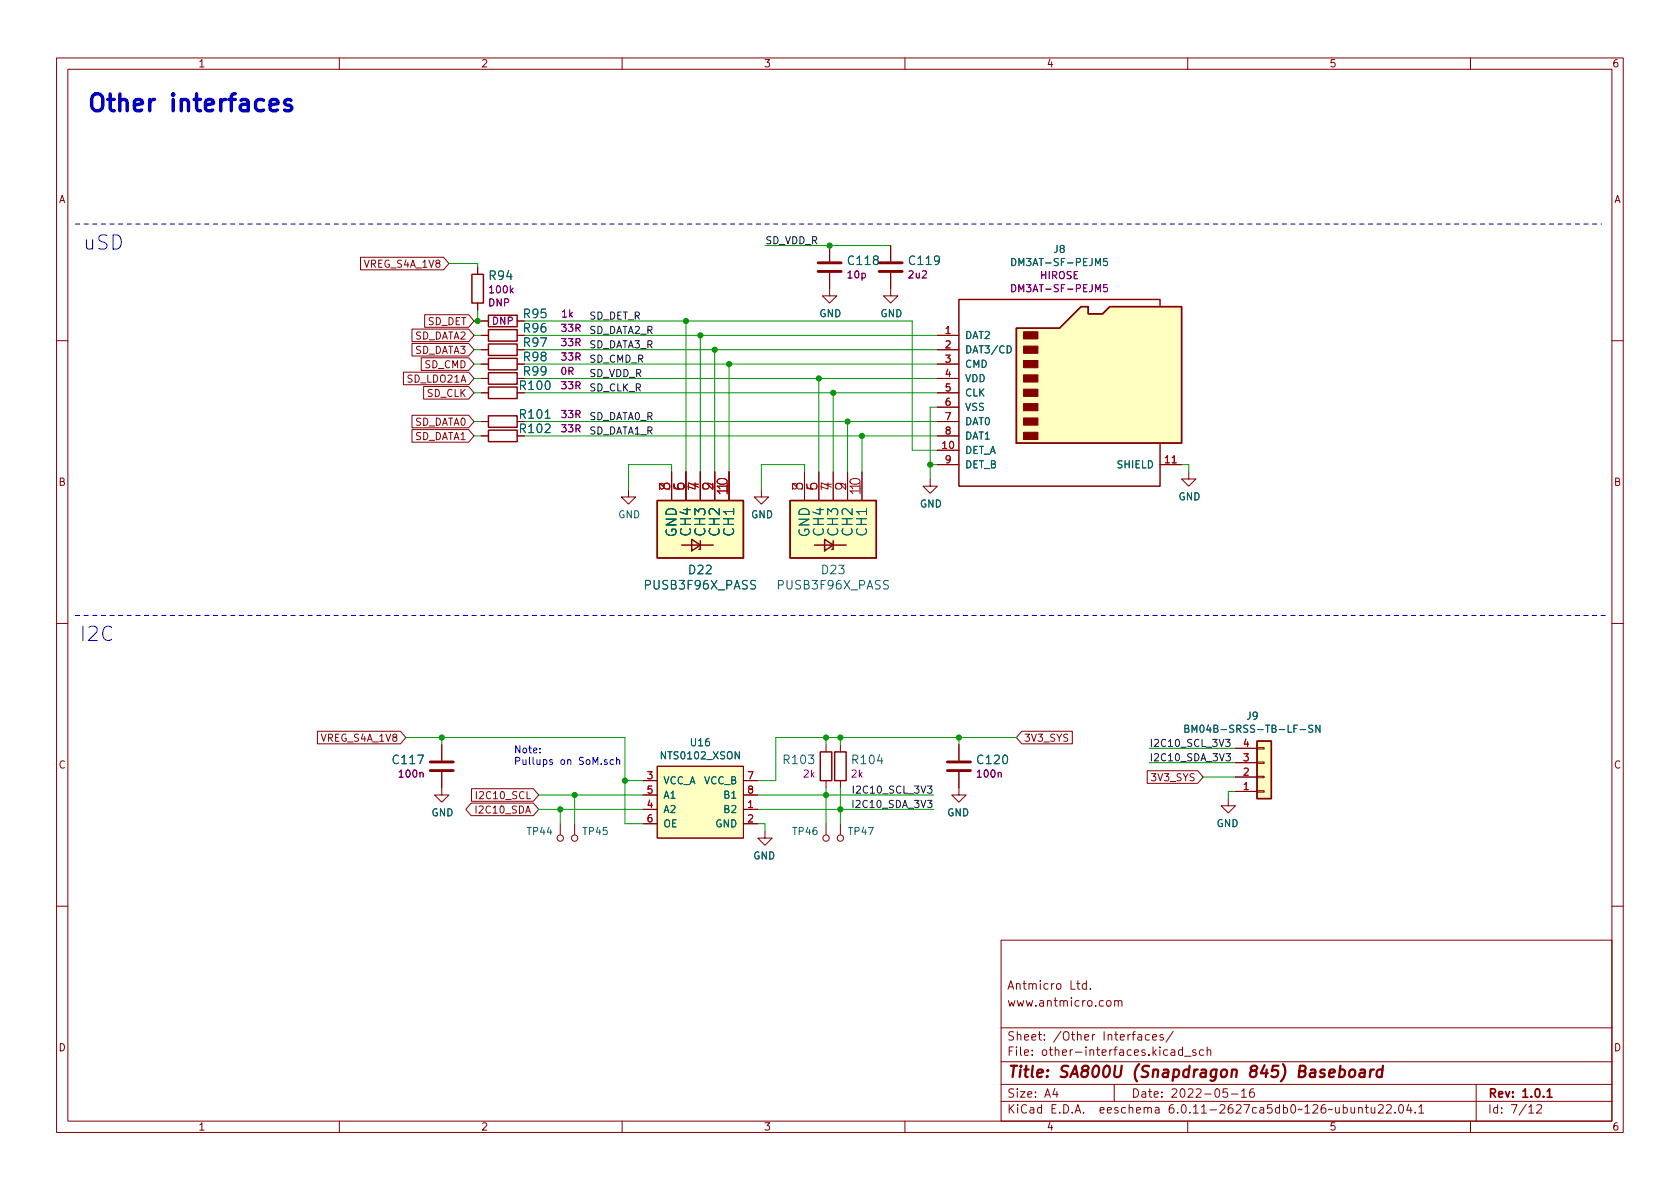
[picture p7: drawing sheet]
<svg xmlns="http://www.w3.org/2000/svg" width="297mm" height="210mm" viewBox="0 0 297 210" stroke-linecap="round" stroke-linejoin="round" font-family="sans-serif">
<g fill="none" stroke="#840000" stroke-width=".18">
<path d="M10 10.2h277v190.1h-277zM12 12.2h273v186.1h-273zM60 10.2v2M110 10.2v2M160 10.2v2M210 10.2v2M260 10.2v2M63.7 45.5h14.7l1 1.1-1 1.1h-14.7zM72.8 58.2h10.1l.9 1.1-.9 1.1h-10.1zM75.1 55.7h7.8l.9 1.1-.9 1.1h-7.8zM84.5 47.2v1.3M84.5 53.6v1.3"/>
<path d="M85.1 56.8h1.3M85.1 59.3h1.3M91.4 56.8h1.3M91.4 59.3h1.3M146.7 48.3v4h1.3l-1.3 1.3-1.3-1.3h1.3M146.7 43.4v2.8M157.5 48.3v4h1.2l-1.2 1.3-1.3-1.3h1.3M157.5 43.4v2.8M165.7 59.3h3.8M10 60.2h2M71.3 65.8h11.6l.9 1.1-.9 1.1h-11.6zM72.8 60.7h10.1l.9 1.1-.9 1.2h-10.1z"/>
<path d="M72.8 73.4h10.1l.9 1.1-.9 1.2h-10.1zM72.8 76h10.1l.9 1.1-.9 1.1h-10.1zM74.5 63.3h8.4l.9 1.1-.9 1.1h-8.4zM74.9 68.4h8l.9 1.1-.9 1.1h-8zM85.1 66.9h1.3M85.1 69.5h1.3M85.1 77.1h1.3M85.1 74.5h1.3M85.1 61.8h1.3M85.1 64.4h1.3M91.4 66.9h1.3M91.4 61.8h1.3"/>
<path d="M91.4 64.4h1.3M165.7 66.9h3.8M165.7 69.5h3.8M165.7 77.1h3.8M165.7 74.5h3.8M165.7 79.6h3.8M165.7 61.8h3.8M165.7 64.4h3.8M165.7 72h3.8M285 60.2h2M111.1 86.6v1.3h1.3l-1.3 1.2-1.2-1.2h1.2M118.7 83.4v5.1"/>
<path d="M121.3 83.4v5.1M123.8 83.4v5.1M126.4 83.4v5.1M128.9 83.4v5.1M134.6 86.6v1.3h1.3l-1.3 1.2-1.3-1.2h1.3M142.2 83.4v5.1M144.8 83.4v5.1M147.3 83.4v5.1M149.9 83.4v5.1M152.4 83.4v5.1M164.5 84.7v1.3h1.2l-1.2 1.2-1.3-1.2h1.3M165.7 82.2h3.8"/>
<path d="M205.1 82.2h3.8M210.2 83.4v1.3h1.3l-1.3 1.3-1.3-1.3h1.3M10 110.2h2M285 110.2h2M56.1 129.3h14.7l1 1.1-1 1.1h-14.7zM78.1 136.5v4.1h1.3l-1.3 1.3-1.3-1.3h1.3M78.1 131.7v2.8M83.4 139.5h10.9l.9 1.1-.9 1.1h-10.9zM93.2 140v1.2h.6M113.7 138h2.5M116.2 135.5h15.2v12.7h-15.2zM131.4 138h2.6"/>
<path d="M146 131.7v1.3M146 138v1.3M148.6 131.7v1.3M148.6 138v1.3M169.5 136.5v4.1h-1.2l1.2 1.3 1.3-1.3h-1.3M169.5 131.7v2.8M180.7 129.3h8.9v2.2h-8.9l-1-1.1zM202.8 136.3h9l.9 1.1-.9 1.1h-9zM218.4 139.9h3.8M218.4 137.4h3.8M218.4 134.9h3.8M218.4 132.3h3.8"/>
<path d="M222.2 132.2h1.3v.3h-1.3zM222.2 134.7h1.3v.3h-1.3zM222.2 137.3h1.3v.2h-1.3zM222.2 139.8h1.3v.3h-1.3zM83.3 142h11l.9 1.1-.9 1.1h-11l-.9-1.1zM92.9 143.8l.5-1.3 .4 1.3M99.1 145.7v1.9M101.6 145.7v1.9M113.7 143.1h2.5M113.7 145.7h2.5M113.7 140.6h2.5M131.4 143.1h2.6"/>
<path d="M131.4 145.7h2.6M131.4 140.6h2.6M135.3 146.9v1.3h-1.3l1.3 1.3 1.2-1.3h-1.2M146 145.7v1.9M148.6 145.7v1.9M217.2 141.2v1.3h-1.3l1.3 1.3 1.2-1.3h-1.2M10 160.2h2M177 166.3h108v32h-108zM186.9 174.1l.2-.2 .4 .2 .1 .5-.2 .3h-.3l-.2-.1zM195.8 177l.3-.1 .3 .3v.4l-.3 .3h-.3l-.2-.3v-.4zM197.1 177.1l.2-.2 .3 .1 .1 .9M197.1 176.9v1"/>
<path d="M197.7 177.1l.2-.2 .4 .1 .1 .9M285 160.2h2M60 198.3v2M110 198.3v2M160 198.3v2M177 194.8h108M177 191.8h108M177 187.8h108M177 181.8h108M182.5 186.5v.1M182.5 185.7v.1M184.6 183.8v.1"/>
<path d="M184.6 183v.1M193.1 182.9v1M193.6 182.9l-.3 .1-.2 .2M197 191.8v3M204.3 195.9h.6v.9M204.9 196.2l-.5 .1a.29 .29 0 0 0-.2 .2 .29 .29 0 0 0 .2 .3h.5M205.6 183l-.3-.1-.2 .2v.3l.5 .1v.4h-.5M207.4 182.4l-1.3 1.9M209.4 186.8h1.2M210 198.3v2M211.4 185.7l-.3-.1-.2 .2v.3l.5 .1v.4h-.5M212.8 185.7l-.4-.1-.3 .3v.4l.1 .3h.6"/>
<path d="M213.4 185.8l.2-.2 .4 .1 .1 .9M213.4 185.1v1.5M217.7 193.5h1.2M219.5 193l.4-.5v1.5M219.5 194h.9M221.6 192.5a.59 .59 0 0 0-.7 .7v.5l.2 .3h.4l.2-.1 .1-.5-.2-.2-.4-.1-.3 .3M243.7 195.5l.6-.2 .2 .2 .1 .3-1 1h1M245.1 195.5l.6-.2 .2 .2 .1 .3-.9 1h.9M246.6 196.7v.1M247.5 195.4l.1-.1a.81 .81 0 0 1 .6 .7 .81 .81 0 0 1-.3 .8h-.1a.81 .81 0 0 1-.6-.6 .81 .81 0 0 1 .3-.8zM249.1 195.3l-.4 1h.9M249.4 195.8v1"/>
<path d="M250.2 196.7v.1M250.9 195.8l.4-.5v1.5M250.9 196.8h.8M260 198.3v2M261 191.8v6.5M271.7 195.5l.6-.2 .2 .2 .1 .3-.9 1h.9"/>
<circle cx="99.1" cy="148.2" r=".56"/>
<circle cx="101.6" cy="148.2" r=".56"/>
<circle cx="146" cy="148.2" r=".56"/>
<circle cx="148.6" cy="148.2" r=".56"/>
</g>
<path d="M273.6 194h.8" fill="none" stroke="#840000" stroke-width=".3"/>
<path d="M229.7 189.4l.9-.1a.46 .46 0 0 0 .3-.4 .46 .46 0 0 0-.4-.4h-.6l-.3 2h.8a.53 .53 0 0 0 .4-.5 .53 .53 0 0 0-.4-.6" fill="none" stroke="#840000" stroke-width=".4"/>
<g fill="none" stroke="#840000" stroke-width=".25">
<path d="M83.4 48.5h2.1v5.1h-2.1zM86.4 55.7h5v2.1h-5zM86.4 58.3h5v2h-5zM179.7 58h7.6l3.8-3.8h1.3v1.3h2.5l1.3-1.3h12.7v24.2h-29.2zM205.1 54.2v-1.2h-35.6v33h35.6v-7.6M86.4 65.9h5v2h-5zM86.4 68.4h5v2.1h-5zM86.4 76.1h5v2h-5zM86.4 73.5h5v2.1h-5zM86.4 60.8h5v2.1h-5zM86.4 63.4h5v2h-5zM116.2 88.5h15.2v10.2h-15.2z"/>
<path d="M120.5 96.4h5.6M122.3 95.4l1.5 1-1.5 1zM123.8 95.6v1.5h-.2M139.7 88.5h15.2v10.2h-15.2zM144 96.4h5.6M145.8 95.4l1.5 1-1.5 1zM147.3 95.6v1.5h-.2M145 133h2.1v5h-2.1zM147.6 133h2v5h-2zM222.2 131.1h2.6v10.1h-2.6z"/>
</g>
<path d="M144.7 48h4M144.7 46.5h4M155.4 48h4.1M155.4 46.5h4.1M76.1 136.3h4M76.1 134.7h4M167.5 136.3h4.1M167.5 134.7h4.1" fill="none" stroke="#840000" stroke-width=".51"/>
<path d="M90.4 51.3l.3 .5M90.7 51l-.5 .4M193.7 51.6v-1.3l.4 .9 .5-.9v1.3M195.8 50.3h-.6l-.1 .6 .2-.1 .4 .1 .1 .2v.4l-.2 .1-.5-.1M74.3 136.7l.1-.1h.3l.1 .8M176.5 136.7l.2-.1h.3v.8" fill="none" stroke="#840084" stroke-width=".18"/>
<g fill="#ffffc2" stroke="#ffffc2" stroke-width=".18">
<path d="M139.7 88.5h15.2v10.2h-15.2z"/>
<path d="M116.2 88.5h15.2v10.2h-15.2z"/>
<path d="M116.2 135.5h15.2v12.7h-15.2z"/>
<path d="M222.2 131.1h2.6v10.1h-2.6z"/>
<path d="M179.7 58h7.6l3.8-3.8h1.3v1.3h2.5l1.3-1.3h12.7v24.2h-29.2z"/>
</g>
<path d="M150.5 84.8a1.21 1.21 0 0 1 1.6 .2v.2a1.11 1.11 0 0 1-1.8 0zM207.3 81.8h.7" fill="none" stroke="#a90000" stroke-width=".18"/>
<path d="M193.7 47v-1.3l.4 .9 .5-.9v1.3M195.8 45.7h-.6l-.1 .6 .2-.1h.4l.1 .2v.5l-.2 .1-.5-.1M96.4 74h.9M178.1 61.1a.64 .64 0 0 1 .7 .7 .64 .64 0 0 1-.7 .6zM133.6 102.7l-.6-.1-.2 .2v.4l.6 .3 .2 .4-.3 .3-.6-.1M157.1 102.7l-.6-.1-.2 .2v.4l.6 .3 .2 .4-.3 .3-.6-.1M130.7 132.9v1.3l-.7-1.3v1.3M229.4 128.2h-.6v1.3M229.9 129h.9M232.1 128.3l-.5-.1-.2 .2v.3l.6 .3 .1 .3-.2 .2-.5-.1M233.4 128.2v1.3l-.7-1.3v1.3" fill="none" stroke="#006464" stroke-width=".18"/>
<g fill="#840000" stroke="#840000" stroke-width=".18">
<path d="M181 76.4h2.5v1.3h-2.5z"/>
<path d="M181 73.9h2.5v1.3h-2.5z"/>
<path d="M181 71.4h2.5v1.2h-2.5z"/>
<path d="M181 68.8h2.5v1.3h-2.5z"/>
<path d="M181 66.3h2.5v1.3h-2.5z"/>
<path d="M181 63.7h2.5v1.3h-2.5z"/>
<path d="M181 61.2h2.5v1.3h-2.5z"/>
<path d="M181 58.7h2.5v1.2h-2.5z"/>
</g>
<path d="M164 139h.8l-.4 .5 .3 .1v.5l-.2 .2-.5-.2M216.7 130.7h.8l-.4 .5 .3 .1v.6l-.2 .1-.5-.1M216.8 133.3h.7l-.4 .5 .4 .1v.5l-.2 .1-.5-.1M164 141.5h.8l-.4 .5 .3 .1v.6l-.2 .1-.5-.1" fill="none" stroke="#0f0f0f" stroke-width=".18"/>
<path d="M51.5 17.7l-.8-.1-.2 .1-.2 .3 .2 .4 1 .3 .1 .3-.1 .4-.3 .2h-.6l-.3-.2" fill="none" stroke="#0000c2" stroke-width=".6"/>
<path d="M95.5 133v.1M95.5 132.4v.1M97.7 134.4l-.3-.1-.2 .2v.2l.5 .1v.3h-.5" fill="none" stroke="#0000c2" stroke-width=".18"/>
<path d="M13.3 39.6h269.9M283.8 108.8h-271.1" fill="none" stroke="#0000c2" stroke-width=".18" stroke-dasharray=".8 .8"/>
<g fill="none" stroke="#009600" stroke-width=".18">
<path d="M79.4 46.6h5.1v.6M83.8 59.3h1.3M83.8 56.8h1.3M84.5 54.9v1.9M92.7 56.8h68.6v22.8h4.4M92.7 59.3h73M121.3 56.8v26.6M123.8 59.3v24.1M135.3 43.4h22.2M83.8 66.9h1.3M83.8 69.5h1.3M83.8 64.4h1.3"/>
<path d="M83.8 61.8h1.3M83.8 77.1h1.3M83.8 74.5h1.3M92.7 66.9h73M92.7 69.5h73M92.7 64.4h73M92.7 61.8h73M92.7 77.1h73M92.7 74.5h73M126.4 61.8v21.6M128.9 64.4v19M144.8 66.9v16.5"/>
<path d="M147.3 69.5v13.9M149.9 74.5v8.9M152.4 77.1v6.3M165.7 72h-1.2v12.7M118.7 83.4v-1.2h-7.6v4.4M142.2 83.4v-1.2h-7.6v4.4M164.5 82.2h1.2M208.9 82.2h1.3v1.2M71.8 130.4h38.7v15.3h3.2M78.1 130.4v1.3M110.5 138h3.2M146 130.4v1.3"/>
<path d="M146 139.3v6.4M148.6 130.4v1.3M148.6 139.3v6.4M169.5 130.4v1.3M179.7 130.4h-42.5v7.6h-3.2M203.2 134.9h15.2M203.2 132.3h15.2M212.7 137.4h5.7M218.4 139.9h-1.2v1.3M95.2 143.1h18.5M95.2 140.6h18.5M99.1 143.1v2.6"/>
<path d="M101.6 140.6v5.1M134 143.1h31.1M134 145.7h1.3v1.2M134 140.6h31.1"/>
</g>
<g fill="#009600" stroke="#009600" stroke-width=".18">
<circle cx="78.1" cy="130.4" r=".46"/>
<circle cx="146" cy="130.4" r=".46"/>
<circle cx="146" cy="140.6" r=".46"/>
<circle cx="99.1" cy="143.1" r=".46"/>
<circle cx="164.5" cy="82.2" r=".46"/>
<circle cx="169.5" cy="130.4" r=".46"/>
<circle cx="148.6" cy="130.4" r=".46"/>
<circle cx="148.6" cy="143.1" r=".46"/>
<circle cx="84.5" cy="56.8" r=".46"/>
<circle cx="121.3" cy="56.8" r=".46"/>
<circle cx="123.8" cy="59.3" r=".46"/>
<circle cx="128.9" cy="64.4" r=".46"/>
<circle cx="126.4" cy="61.8" r=".46"/>
<circle cx="146.7" cy="43.4" r=".46"/>
<circle cx="144.8" cy="66.9" r=".46"/>
<circle cx="147.3" cy="69.5" r=".46"/>
<circle cx="152.4" cy="77.1" r=".46"/>
<circle cx="149.9" cy="74.5" r=".46"/>
<circle cx="101.6" cy="140.6" r=".46"/>
<circle cx="110.5" cy="138" r=".46"/>
</g>
<g font-size="4.2" fill="#0000c2">
<text x="15.2" y="19.7">Other</text>
<text x="30.1" y="19.7">interfaces</text>
</g>
<g font-size="3.5" fill="#0000c2">
<text x="14.6" y="44.2">uSD</text>
<text x="14" y="113.4">I2C</text>
</g>
<g font-size="2.8" fill="#840000">
<text x="178" y="191.2">Title:</text>
<text x="187.3" y="191.2">SA800U</text>
<text x="200.6" y="191.2">(Snapdragon</text>
<text x="221.5" y="191.2">845)</text>
<text x="230.5" y="191.2">Baseboard</text>
</g>
<g font-size="2.5" fill="#a90000">
<text x="118.5" y="86.9" transform="rotate(-90 118.5 86.9)">8</text>
<text x="121" y="86.9" transform="rotate(-90 121 86.9)">5</text>
<text x="123.6" y="86.9" transform="rotate(-90 123.6 86.9)">7</text>
<text x="126.1" y="86.9" transform="rotate(-90 126.1 86.9)">2</text>
<text x="128.7" y="87.7" transform="rotate(-90 128.7 87.7)">10</text>
<text x="128.7" y="86.9" transform="rotate(-90 128.7 86.9)">1</text>
<text x="142" y="86.9" transform="rotate(-90 142 86.9)">8</text>
<text x="144.5" y="86.9" transform="rotate(-90 144.5 86.9)">5</text>
<text x="147.1" y="86.9" transform="rotate(-90 147.1 86.9)">7</text>
<text x="149.6" y="86.9" transform="rotate(-90 149.6 86.9)">2</text>
<text x="152.1" y="86.9" transform="rotate(-90 152.1 86.9)">1</text>
</g>
<g font-size="2.5" fill="#006464">
<text x="120.2" y="95.1" transform="rotate(-90 120.2 95.1)">GND</text>
<text x="122.7" y="95" transform="rotate(-90 122.7 95)">CH4</text>
<text x="125.3" y="95" transform="rotate(-90 125.3 95)">CH3</text>
<text x="127.8" y="95" transform="rotate(-90 127.8 95)">CH2</text>
<text x="130.3" y="95" transform="rotate(-90 130.3 95)">CH1</text>
<text x="143.7" y="95.1" transform="rotate(-90 143.7 95.1)">GND</text>
<text x="146.2" y="95" transform="rotate(-90 146.2 95)">CH4</text>
<text x="148.8" y="95" transform="rotate(-90 148.8 95)">CH3</text>
<text x="151.3" y="95" transform="rotate(-90 151.3 95)">CH2</text>
<text x="153.8" y="95" transform="rotate(-90 153.8 95)">CH1</text>
</g>
<g font-size="2.1" fill="#006464">
<text x="149.6" y="47.3">C118</text>
<text x="160.4" y="47.3">C119</text>
<text x="86.3" y="50">R94</text>
<text x="92.3" y="56.7">R95</text>
<text x="92.3" y="59.3">R96</text>
<text x="92.3" y="61.8">R97</text>
<text x="92.3" y="64.3">R98</text>
<text x="92.3" y="66.9">R99</text>
<text x="113.7" y="104.7">PUSB3F96X_PASS</text>
<text x="121.5" y="102">D22</text>
<text x="137.2" y="104.7">PUSB3F96X_PASS</text>
<text x="145" y="102">D23</text>
<text x="69.1" y="135.6">C117</text>
<text x="138.2" y="135.6">R103</text>
<text x="150.4" y="135.6">R104</text>
<text x="172.5" y="135.6">C120</text>
</g>
<g font-size="2.1" fill="#840000">
<text x="91.6" y="69.4">R100</text>
<text x="91.6" y="77">R102</text>
<text x="91.6" y="74.5">R101</text>
<text x="178" y="178.5">www.antmicro.com</text>
<text x="178" y="175.5">Antmicro</text>
<text x="189.1" y="175.5">Ltd.</text>
<text x="178" y="184.5">Sheet:</text>
<text x="186.2" y="184.5">/Other</text>
<text x="195.1" y="184.5">Interfaces/</text>
<text x="178" y="187.2">File:</text>
<text x="184.4" y="187.2">other-interfaces.kicad_sch</text>
<text x="178" y="197.4">KiCad</text>
<text x="178" y="194.6">Size:</text>
<text x="184.7" y="194.6">A4</text>
<text x="185.7" y="197.4">E.D.A.</text>
<text x="194.6" y="197.4">eeschema</text>
<text x="200" y="194.6">Date:</text>
<text x="207" y="197.4">6.0.11-2627ca5db0~126~ubuntu22.04.1</text>
<text x="207" y="194.6">2022-05-16</text>
<text x="263" y="194.6">Rev:</text>
<text x="263" y="197.4">Id:</text>
<text x="267.1" y="197.4">7/12</text>
<text x="269.1" y="194.6">1.0.1</text>
</g>
<g font-size="1.8" fill="#840000">
<text x="35" y="12.3">1</text>
<text x="85" y="12.3">2</text>
<text x="135" y="12.3">3</text>
<text x="185" y="12.3">4</text>
<text x="235" y="12.3">5</text>
<text x="285" y="12.3">6</text>
<text x="10.4" y="36.3">A</text>
<text x="285.4" y="36.3">A</text>
<text x="64.2" y="47.7">VREG_S4A_1V8</text>
<text x="75.6" y="57.9">SD_DET</text>
<text x="73.3" y="63">SD_DATA3</text>
<text x="73.3" y="60.4">SD_DATA2</text>
<text x="75" y="65.5">SD_CMD</text>
<text x="71.8" y="68">SD_LDO21A</text>
<text x="75.4" y="70.6">SD_CLK</text>
<text x="73.3" y="75.7">SD_DATA0</text>
<text x="73.3" y="78.2">SD_DATA1</text>
<text x="10.3" y="86.3">B</text>
<text x="285.3" y="86.3">B</text>
<text x="56.6" y="131.5">VREG_S4A_1V8</text>
<text x="181" y="131.5">3V3_SYS</text>
<text x="10.3" y="136.3">C</text>
<text x="285.3" y="136.3">C</text>
<text x="83.8" y="141.7">I2C10_SCL</text>
<text x="203.3" y="138.5">3V3_SYS</text>
<text x="83.8" y="144.2">I2C10_SDA</text>
<text x="10.3" y="186.3">D</text>
<text x="285.3" y="186.3">D</text>
<text x="35" y="200.3">1</text>
<text x="85" y="200.3">2</text>
<text x="135" y="200.3">3</text>
<text x="185" y="200.3">4</text>
<text x="235" y="200.3">5</text>
<text x="285" y="200.3">6</text>
</g>
<g font-size="1.8" fill="#0f0f0f">
<text x="135.3" y="43.2">SD_VDD_R</text>
<text x="104.1" y="59">SD_DATA2_R</text>
<text x="104.1" y="56.5">SD_DET_R</text>
<text x="104.1" y="61.6">SD_DATA3_R</text>
<text x="104.1" y="64.1">SD_CMD_R</text>
<text x="104.1" y="66.7">SD_VDD_R</text>
<text x="104.1" y="69.2">SD_CLK_R</text>
<text x="104.1" y="76.8">SD_DATA1_R</text>
<text x="104.1" y="74.3">SD_DATA0_R</text>
<text x="203.2" y="132.1">I2C10_SCL_3V3</text>
<text x="203.2" y="134.6">I2C10_SDA_3V3</text>
<text x="150.4" y="142.9">I2C10_SDA_3V3</text>
<text x="150.5" y="140.3">I2C10_SCL_3V3</text>
</g>
<g font-size="1.8" fill="#006464">
<text x="178.5" y="47.4">DM3AT-SF-PEJM5</text>
<text x="186.2" y="45.1">J8</text>
<text x="144.8" y="56.5">GND</text>
<text x="155.6" y="56.5">GND</text>
<text x="170.6" y="60.3">DAT2</text>
<text x="170.6" y="62.9">DAT3/CD</text>
<text x="170.6" y="65.4">CMD</text>
<text x="170.6" y="67.9">VDD</text>
<text x="170.6" y="70.5">CLK</text>
<text x="170.6" y="73">VSS</text>
<text x="170.6" y="75.6">DAT0</text>
<text x="170.6" y="80.6">DET_A</text>
<text x="170.6" y="78.1">DAT1</text>
<text x="170.6" y="83.2">DET_B</text>
<text x="197.3" y="83.2">SHIELD</text>
<text x="208.3" y="88.8">GND</text>
<text x="109.2" y="92">GND</text>
<text x="132.7" y="92">GND</text>
<text x="162.6" y="90.1">GND</text>
<text x="209.1" y="129.9">BM04B-SRSS-TB-LF-SN</text>
<text x="220.3" y="127.6">J9</text>
<text x="116.6" y="134.6">NTS0102_XSON</text>
<text x="121.9" y="132.3">U16</text>
<text x="117.2" y="139.1">VCC_A</text>
<text x="117.2" y="141.6">A1</text>
<text x="124.4" y="139.1">VCC_B</text>
<text x="127.8" y="141.6">B1</text>
<text x="76.2" y="144.7">GND</text>
<text x="93" y="148">TP44</text>
<text x="102.9" y="148">TP45</text>
<text x="117.2" y="144.1">A2</text>
<text x="117.2" y="146.7">OE</text>
<text x="126.4" y="146.7">GND</text>
<text x="127.8" y="144.1">B2</text>
<text x="140" y="148">TP46</text>
<text x="149.8" y="148">TP47</text>
<text x="167.4" y="144.7">GND</text>
<text x="215" y="146.6">GND</text>
<text x="133.1" y="152.3">GND</text>
</g>
<g font-size="1.8" fill="#840084">
<text x="86.2" y="52.2">100k</text>
<text x="149.6" y="49.6">10p</text>
<text x="160.4" y="49.6">2u2</text>
<text x="178.5" y="52">DM3AT-SF-PEJM5</text>
<text x="183.8" y="49.7">HIROSE</text>
<text x="86.2" y="54.6">DNP</text>
<text x="86.9" y="57.8">DNP</text>
<text x="99" y="59.1">33R</text>
<text x="99.1" y="56.5">1k</text>
<text x="99" y="61.6">33R</text>
<text x="99" y="64.1">33R</text>
<text x="99" y="66.7">0R</text>
<text x="99" y="69.2">33R</text>
<text x="99" y="76.8">33R</text>
<text x="99" y="74.3">33R</text>
<text x="70.3" y="137.9">100n</text>
<text x="141.9" y="137.9">2k</text>
<text x="150.3" y="137.9">2k</text>
<text x="172.5" y="137.9">100n</text>
</g>
<g font-size="1.8" fill="#a90000">
<text x="167" y="59">1</text>
<text x="167" y="61.6">2</text>
<text x="167" y="64.1">3</text>
<text x="167" y="66.7">4</text>
<text x="167" y="69.2">5</text>
<text x="167" y="71.7">6</text>
<text x="167" y="74.3">7</text>
<text x="167" y="76.8">8</text>
<text x="166.4" y="79.4">10</text>
<text x="167" y="81.9">9</text>
<text x="205.7" y="81.9">11</text>
<text x="114.3" y="137.8">3</text>
<text x="132" y="137.8">7</text>
<text x="219.7" y="137.2">2</text>
<text x="219.7" y="134.6">3</text>
<text x="219.7" y="132.1">4</text>
<text x="114.3" y="142.9">4</text>
<text x="114.3" y="140.3">5</text>
<text x="132" y="142.9">1</text>
<text x="132" y="140.3">8</text>
<text x="219.7" y="139.7">1</text>
<text x="114.3" y="145.4">6</text>
<text x="132" y="145.4">2</text>
</g>
<g font-size="1.8" fill="#0000c2">
<text x="90.8" y="133.2">Note:</text>
<text x="90.8" y="135.2">Pullups</text>
<text x="99" y="135.2">on</text>
<text x="102.4" y="135.2">SoM.sch</text>
</g>
</svg>
